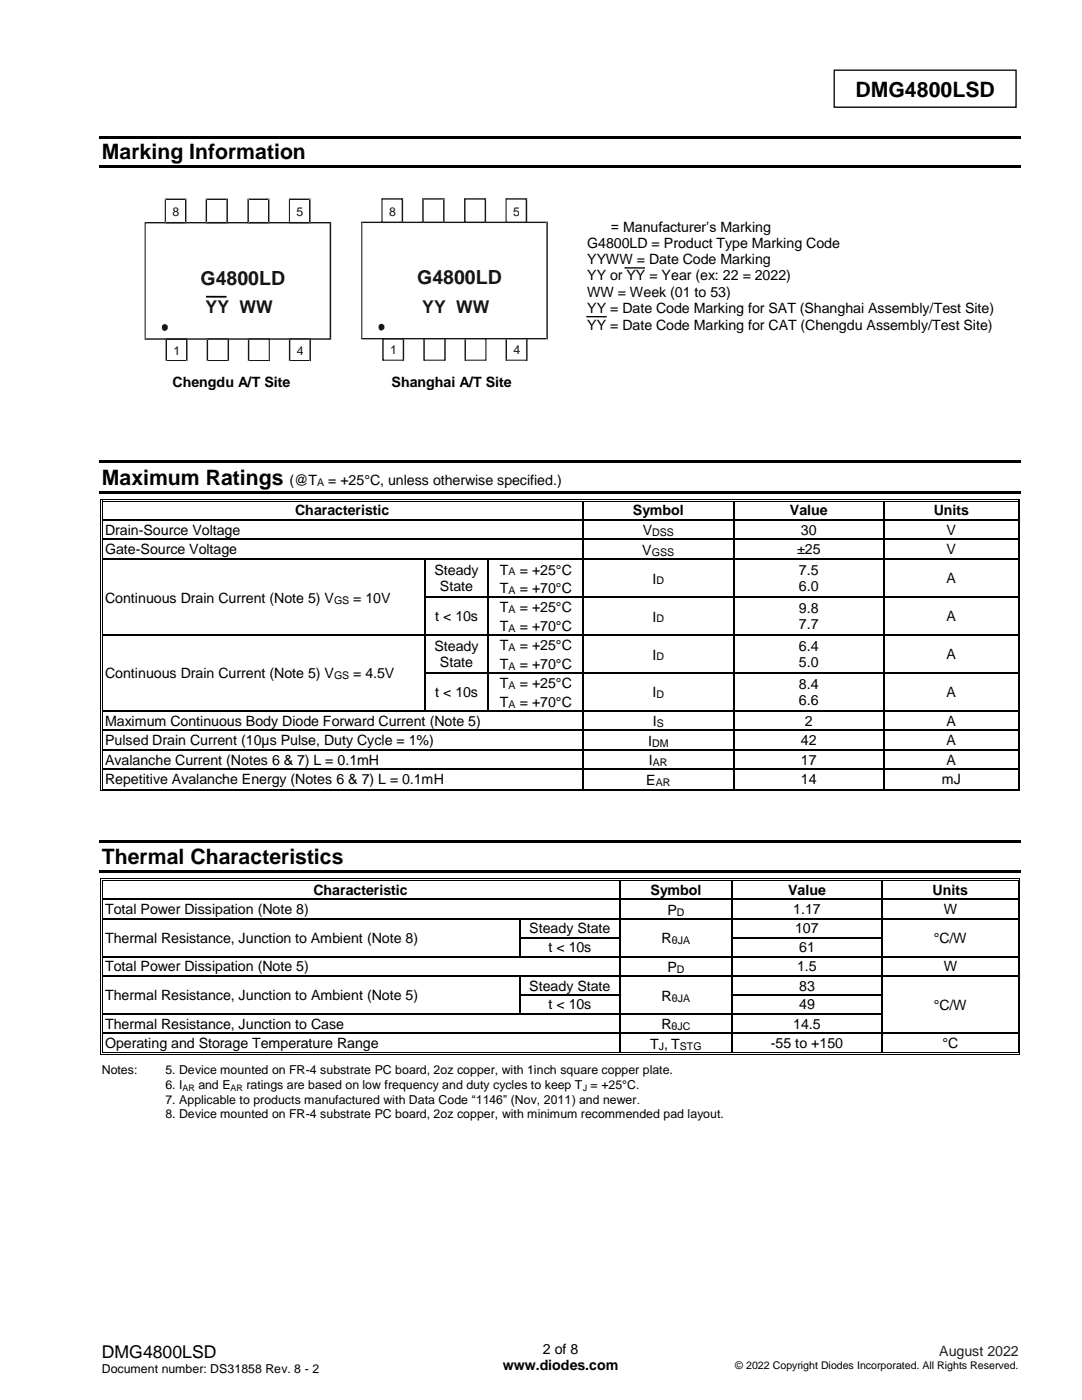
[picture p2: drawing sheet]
<svg xmlns="http://www.w3.org/2000/svg" width="216mm" height="279mm" viewBox="0 0 216 279" stroke-linecap="round" stroke-linejoin="round" font-family="sans-serif">
<path d="M166.5 14h36.2v7.4h-36.2z" fill="none" stroke="#000" stroke-width=".26"/>
<g fill="#000">
<path d="M19.8 27.2h184v.5h-184z" fill-rule="evenodd"/>
<path d="M19.8 32.9h184v.6h-184z" fill-rule="evenodd"/>
<path d="M19.8 91.9h184v.5h-184z" fill-rule="evenodd"/>
<path d="M19.8 98h184v.5h-184z" fill-rule="evenodd"/>
<path d="M20 99.6h.5v.2h-.5z" fill-rule="evenodd"/>
<path d="M116.3 99.6h.5v.2h-.5z" fill-rule="evenodd"/>
<path d="M146.3 99.6h.5v.2h-.5z" fill-rule="evenodd"/>
<path d="M176.2 99.6h.5v.2h-.5z" fill-rule="evenodd"/>
<path d="M203.1 99.6h.5v.2h-.5z" fill-rule="evenodd"/>
<path d="M20 99.6h.2v.5h-.2z" fill-rule="evenodd"/>
<path d="M20 103.6h.2v.3h-.2z" fill-rule="evenodd"/>
<path d="M20 107.5h.2v.3h-.2z" fill-rule="evenodd"/>
<path d="M20 111.4h.2v.3h-.2z" fill-rule="evenodd"/>
<path d="M20 119h.2v.3h-.2z" fill-rule="evenodd"/>
<path d="M20.3 99.9h.2v.2h-.2z" fill-rule="evenodd"/>
<path d="M20.3 99.9h.2v.2h-.2z" fill-rule="evenodd"/>
<path d="M20.3 103.6h.2v.3h-.2z" fill-rule="evenodd"/>
<path d="M20.3 107.5h.2v.3h-.2z" fill-rule="evenodd"/>
<path d="M20.3 111.4h.2v.3h-.2z" fill-rule="evenodd"/>
<path d="M20.3 119h.2v.3h-.2z" fill-rule="evenodd"/>
<path d="M84.6 111.4h.3v.3h-.3z" fill-rule="evenodd"/>
<path d="M84.6 119h.3v.3h-.3z" fill-rule="evenodd"/>
<path d="M97.3 111.4h.3v.3h-.3z" fill-rule="evenodd"/>
<path d="M97.3 119h.3v.3h-.3z" fill-rule="evenodd"/>
<path d="M116.3 100.1h.2z" fill-rule="evenodd"/>
<path d="M116.3 99.9h.5v.2h-.5z" fill-rule="evenodd"/>
<path d="M116.3 103.6h.2v.3h-.2z" fill-rule="evenodd"/>
<path d="M116.3 107.5h.2v.3h-.2z" fill-rule="evenodd"/>
<path d="M116.3 111.4h.2v.3h-.2z" fill-rule="evenodd"/>
<path d="M116.3 119h.2v.3h-.2z" fill-rule="evenodd"/>
<path d="M146.3 100.1h.3z" fill-rule="evenodd"/>
<path d="M146.3 99.9h.5v.2h-.5z" fill-rule="evenodd"/>
<path d="M146.3 103.6h.3v.3h-.3z" fill-rule="evenodd"/>
<path d="M146.3 107.5h.3v.3h-.3z" fill-rule="evenodd"/>
<path d="M146.3 111.4h.3v.3h-.3z" fill-rule="evenodd"/>
<path d="M146.3 119h.3v.3h-.3z" fill-rule="evenodd"/>
<path d="M176.2 100.1h.3z" fill-rule="evenodd"/>
<path d="M176.2 99.9h.5v.2h-.5z" fill-rule="evenodd"/>
<path d="M176.2 103.6h.3v.3h-.3z" fill-rule="evenodd"/>
<path d="M176.2 107.5h.3v.3h-.3z" fill-rule="evenodd"/>
<path d="M176.2 111.4h.3v.3h-.3z" fill-rule="evenodd"/>
<path d="M176.2 119h.3v.3h-.3z" fill-rule="evenodd"/>
<path d="M203.1 99.9h.1v.2h-.1z" fill-rule="evenodd"/>
<path d="M203.1 99.9h.1v.2h-.1z" fill-rule="evenodd"/>
<path d="M203.1 103.6h.1v.3h-.1z" fill-rule="evenodd"/>
<path d="M203.1 107.5h.1v.3h-.1z" fill-rule="evenodd"/>
<path d="M203.1 111.4h.1v.3h-.1z" fill-rule="evenodd"/>
<path d="M203.1 119h.1v.3h-.1z" fill-rule="evenodd"/>
<path d="M203.4 99.6h.2v.5h-.2z" fill-rule="evenodd"/>
<path d="M203.4 103.6h.2v.3h-.2z" fill-rule="evenodd"/>
<path d="M203.4 107.5h.2v.3h-.2z" fill-rule="evenodd"/>
<path d="M203.4 111.4h.2v.3h-.2z" fill-rule="evenodd"/>
<path d="M203.4 119h.2v.3h-.2z" fill-rule="evenodd"/>
<path d="M20 126.6h.2v.2h-.2z" fill-rule="evenodd"/>
<path d="M20 134.1h.2v.3h-.2z" fill-rule="evenodd"/>
<path d="M20.3 126.6h.2v.2h-.2z" fill-rule="evenodd"/>
<path d="M20.3 134.1h.2v.3h-.2z" fill-rule="evenodd"/>
<path d="M84.6 126.6h.3v.2h-.3z" fill-rule="evenodd"/>
<path d="M84.6 134.1h.3v.3h-.3z" fill-rule="evenodd"/>
<path d="M97.3 126.6h.3v.2h-.3z" fill-rule="evenodd"/>
<path d="M97.3 134.1h.3v.3h-.3z" fill-rule="evenodd"/>
<path d="M116.3 126.6h.2v.2h-.2z" fill-rule="evenodd"/>
<path d="M116.3 134.1h.2v.3h-.2z" fill-rule="evenodd"/>
<path d="M146.3 126.6h.3v.2h-.3z" fill-rule="evenodd"/>
<path d="M146.3 134.1h.3v.3h-.3z" fill-rule="evenodd"/>
<path d="M176.2 126.6h.3v.2h-.3z" fill-rule="evenodd"/>
<path d="M176.2 134.1h.3v.3h-.3z" fill-rule="evenodd"/>
<path d="M203.1 126.6h.1v.2h-.1z" fill-rule="evenodd"/>
<path d="M203.1 134.1h.1v.3h-.1z" fill-rule="evenodd"/>
<path d="M203.4 126.6h.2v.2h-.2z" fill-rule="evenodd"/>
<path d="M203.4 134.1h.2v.3h-.2z" fill-rule="evenodd"/>
<path d="M20 141.7h.2v.3h-.2z" fill-rule="evenodd"/>
<path d="M20 145.6h.2v.3h-.2z" fill-rule="evenodd"/>
<path d="M20 149.5h.2v.3h-.2z" fill-rule="evenodd"/>
<path d="M20 153.4h.2v.3h-.2z" fill-rule="evenodd"/>
<path d="M20 157.4h.2v.5h-.2z" fill-rule="evenodd"/>
<path d="M20 157.7h.5v.2h-.5z" fill-rule="evenodd"/>
<path d="M20.3 141.7h.2v.3h-.2z" fill-rule="evenodd"/>
<path d="M20.3 145.6h.2v.3h-.2z" fill-rule="evenodd"/>
<path d="M20.3 149.5h.2v.3h-.2z" fill-rule="evenodd"/>
<path d="M20.3 153.4h.2v.3h-.2z" fill-rule="evenodd"/>
<path d="M20.3 157.4h.2v.1h-.2z" fill-rule="evenodd"/>
<path d="M20.3 157.4h.2v.1h-.2z" fill-rule="evenodd"/>
<path d="M84.6 141.7h.3v.3h-.3z" fill-rule="evenodd"/>
<path d="M97.3 141.7h.3v.3h-.3z" fill-rule="evenodd"/>
<path d="M116.3 141.7h.2v.3h-.2z" fill-rule="evenodd"/>
<path d="M116.3 145.6h.2v.3h-.2z" fill-rule="evenodd"/>
<path d="M116.3 149.5h.2v.3h-.2z" fill-rule="evenodd"/>
<path d="M116.3 153.4h.2v.3h-.2z" fill-rule="evenodd"/>
<path d="M116.3 157.4h.5v.1h-.5z" fill-rule="evenodd"/>
<path d="M116.3 157.7h.5v.2h-.5z" fill-rule="evenodd"/>
<path d="M146.3 141.7h.3v.3h-.3z" fill-rule="evenodd"/>
<path d="M146.3 145.6h.3v.3h-.3z" fill-rule="evenodd"/>
<path d="M146.3 149.5h.3v.3h-.3z" fill-rule="evenodd"/>
<path d="M146.3 153.4h.3v.3h-.3z" fill-rule="evenodd"/>
<path d="M146.3 157.4h.5v.1h-.5z" fill-rule="evenodd"/>
<path d="M146.3 157.7h.5v.2h-.5z" fill-rule="evenodd"/>
<path d="M176.2 141.7h.3v.3h-.3z" fill-rule="evenodd"/>
<path d="M176.2 145.6h.3v.3h-.3z" fill-rule="evenodd"/>
<path d="M176.2 149.5h.3v.3h-.3z" fill-rule="evenodd"/>
<path d="M176.2 153.4h.3v.3h-.3z" fill-rule="evenodd"/>
<path d="M176.2 157.4h.5v.1h-.5z" fill-rule="evenodd"/>
<path d="M176.2 157.7h.5v.2h-.5z" fill-rule="evenodd"/>
<path d="M203.1 141.7h.1v.3h-.1z" fill-rule="evenodd"/>
<path d="M203.1 145.6h.1v.3h-.1z" fill-rule="evenodd"/>
<path d="M203.1 149.5h.1v.3h-.1z" fill-rule="evenodd"/>
<path d="M203.1 153.4h.1v.3h-.1z" fill-rule="evenodd"/>
<path d="M203.1 157.7h.5v.2h-.5z" fill-rule="evenodd"/>
<path d="M203.1 157.4h.1v.1h-.1z" fill-rule="evenodd"/>
<path d="M203.1 157.4h.1v.1h-.1z" fill-rule="evenodd"/>
<path d="M203.4 141.7h.2v.3h-.2z" fill-rule="evenodd"/>
<path d="M203.4 145.6h.2v.3h-.2z" fill-rule="evenodd"/>
<path d="M203.4 149.5h.2v.3h-.2z" fill-rule="evenodd"/>
<path d="M203.4 153.4h.2v.3h-.2z" fill-rule="evenodd"/>
<path d="M203.4 157.4h.2v.5h-.2z" fill-rule="evenodd"/>
<path d="M19.8 167.6h184v.5h-184z" fill-rule="evenodd"/>
<path d="M19.8 173.8h184v.5h-184z" fill-rule="evenodd"/>
<path d="M20 175.3h.2v.6h-.2z" fill-rule="evenodd"/>
<path d="M20 175.3h.5v.2h-.5z" fill-rule="evenodd"/>
<path d="M20 179.4h.2v.2h-.2z" fill-rule="evenodd"/>
<path d="M20.3 175.7h.2v.2h-.2z" fill-rule="evenodd"/>
<path d="M20.3 175.7h.2v.1h-.2z" fill-rule="evenodd"/>
<path d="M20.3 179.4h.2v.2h-.2z" fill-rule="evenodd"/>
<path d="M123.5 175.8l.3 .1z" fill-rule="evenodd"/>
<path d="M123.5 175.3h.5v.2h-.5z" fill-rule="evenodd"/>
<path d="M123.5 175.7h.5v.1h-.5z" fill-rule="evenodd"/>
<path d="M123.5 179.4h.3v.2h-.3z" fill-rule="evenodd"/>
<path d="M146 175.8l.2 .1z" fill-rule="evenodd"/>
<path d="M146 175.3h.5v.2h-.5z" fill-rule="evenodd"/>
<path d="M146 175.7h.5v.1h-.5z" fill-rule="evenodd"/>
<path d="M146 179.4h.2v.2h-.2z" fill-rule="evenodd"/>
<path d="M175.8 175.8l.3 .1z" fill-rule="evenodd"/>
<path d="M175.8 175.3h.5v.2h-.5z" fill-rule="evenodd"/>
<path d="M175.8 175.7h.5v.1h-.5z" fill-rule="evenodd"/>
<path d="M175.8 179.4h.3v.2h-.3z" fill-rule="evenodd"/>
<path d="M203.1 175.3h.5v.2h-.5z" fill-rule="evenodd"/>
<path d="M203.1 175.7h.1v.2h-.1z" fill-rule="evenodd"/>
<path d="M203.1 175.7h.1v.1h-.1z" fill-rule="evenodd"/>
<path d="M203.1 179.4h.1v.2h-.1z" fill-rule="evenodd"/>
<path d="M203.4 175.3h.2v.6h-.2z" fill-rule="evenodd"/>
<path d="M203.4 179.4h.2v.2h-.2z" fill-rule="evenodd"/>
<path d="M20 183.3h.2v.2h-.2z" fill-rule="evenodd"/>
<path d="M20 187h.2v.3h-.2z" fill-rule="evenodd"/>
<path d="M20 190.8h.2v.2h-.2z" fill-rule="evenodd"/>
<path d="M20 194.7h.2v.2h-.2z" fill-rule="evenodd"/>
<path d="M20 198.5h.2v.2h-.2z" fill-rule="evenodd"/>
<path d="M20.3 183.3h.2v.2h-.2z" fill-rule="evenodd"/>
<path d="M20.3 187h.2v.3h-.2z" fill-rule="evenodd"/>
<path d="M20.3 190.8h.2v.2h-.2z" fill-rule="evenodd"/>
<path d="M20.3 194.7h.2v.2h-.2z" fill-rule="evenodd"/>
<path d="M20.3 198.5h.2v.2h-.2z" fill-rule="evenodd"/>
<path d="M103.6 183.3h.3v.2h-.3z" fill-rule="evenodd"/>
<path d="M103.6 187h.3v.3h-.3z" fill-rule="evenodd"/>
<path d="M103.6 190.8h.3v.2h-.3z" fill-rule="evenodd"/>
<path d="M103.6 194.7h.3v.2h-.3z" fill-rule="evenodd"/>
<path d="M103.6 198.5h.3v.2h-.3z" fill-rule="evenodd"/>
<path d="M123.5 183.3h.3v.2h-.3z" fill-rule="evenodd"/>
<path d="M123.5 187h.3v.3h-.3z" fill-rule="evenodd"/>
<path d="M123.5 190.8h.3v.2h-.3z" fill-rule="evenodd"/>
<path d="M123.5 194.7h.3v.2h-.3z" fill-rule="evenodd"/>
<path d="M123.5 198.5h.3v.2h-.3z" fill-rule="evenodd"/>
<path d="M146 183.3h.2v.2h-.2z" fill-rule="evenodd"/>
<path d="M146 187h.2v.3h-.2z" fill-rule="evenodd"/>
<path d="M146 190.8h.2v.2h-.2z" fill-rule="evenodd"/>
<path d="M146 194.7h.2v.2h-.2z" fill-rule="evenodd"/>
<path d="M146 198.5h.2v.2h-.2z" fill-rule="evenodd"/>
<path d="M175.8 183.3h.3v.2h-.3z" fill-rule="evenodd"/>
<path d="M175.8 187h.3v.3h-.3z" fill-rule="evenodd"/>
<path d="M175.8 190.8h.3v.2h-.3z" fill-rule="evenodd"/>
<path d="M175.8 194.7h.3v.2h-.3z" fill-rule="evenodd"/>
<path d="M175.8 198.5h.3v.2h-.3z" fill-rule="evenodd"/>
<path d="M203.1 183.3h.1v.2h-.1z" fill-rule="evenodd"/>
<path d="M203.1 187h.1v.3h-.1z" fill-rule="evenodd"/>
<path d="M203.1 190.8h.1v.2h-.1z" fill-rule="evenodd"/>
<path d="M203.1 194.7h.1v.2h-.1z" fill-rule="evenodd"/>
<path d="M203.1 198.5h.1v.2h-.1z" fill-rule="evenodd"/>
<path d="M203.4 183.3h.2v.2h-.2z" fill-rule="evenodd"/>
<path d="M203.4 187h.2v.3h-.2z" fill-rule="evenodd"/>
<path d="M203.4 190.8h.2v.2h-.2z" fill-rule="evenodd"/>
<path d="M203.4 194.7h.2v.2h-.2z" fill-rule="evenodd"/>
<path d="M203.4 198.5h.2v.2h-.2z" fill-rule="evenodd"/>
<path d="M20 202.2h.2v.3h-.2z" fill-rule="evenodd"/>
<path d="M20 206.1h.2v.3h-.2z" fill-rule="evenodd"/>
<path d="M20 210.1h.2v.5h-.2z" fill-rule="evenodd"/>
<path d="M20 210.4h.5v.2h-.5z" fill-rule="evenodd"/>
<path d="M20.3 202.2h.2v.3h-.2z" fill-rule="evenodd"/>
<path d="M20.3 206.1h.2v.3h-.2z" fill-rule="evenodd"/>
<path d="M20.3 210.1h.2v.1h-.2z" fill-rule="evenodd"/>
<path d="M20.3 210.1h.2v.1h-.2z" fill-rule="evenodd"/>
<path d="M103.6 202.2h.3v.3h-.3z" fill-rule="evenodd"/>
<path d="M123.5 202.2h.3v.3h-.3z" fill-rule="evenodd"/>
<path d="M123.5 206.1h.3v.3h-.3z" fill-rule="evenodd"/>
<path d="M123.5 210.1h.5v.1h-.5z" fill-rule="evenodd"/>
<path d="M123.5 210.4h.5v.2h-.5z" fill-rule="evenodd"/>
<path d="M146 202.2h.2v.3h-.2z" fill-rule="evenodd"/>
<path d="M146 206.1h.2v.3h-.2z" fill-rule="evenodd"/>
<path d="M146 210.1h.5v.1h-.5z" fill-rule="evenodd"/>
<path d="M146 210.4h.5v.2h-.5z" fill-rule="evenodd"/>
<path d="M175.8 202.2h.3v.3h-.3z" fill-rule="evenodd"/>
<path d="M175.8 206.1h.3v.3h-.3z" fill-rule="evenodd"/>
<path d="M175.8 210.1h.5v.1h-.5z" fill-rule="evenodd"/>
<path d="M175.8 210.4h.5v.2h-.5z" fill-rule="evenodd"/>
<path d="M203.1 202.2h.1v.3h-.1z" fill-rule="evenodd"/>
<path d="M203.1 206.1h.1v.3h-.1z" fill-rule="evenodd"/>
<path d="M203.1 210.4h.5v.2h-.5z" fill-rule="evenodd"/>
<path d="M203.1 210.1h.1v.1h-.1z" fill-rule="evenodd"/>
<path d="M203.1 210.1h.1v.1h-.1z" fill-rule="evenodd"/>
<path d="M203.4 202.2h.2v.3h-.2z" fill-rule="evenodd"/>
<path d="M203.4 206.1h.2v.3h-.2z" fill-rule="evenodd"/>
<path d="M203.4 210.1h.2v.5h-.2z" fill-rule="evenodd"/>
</g>
<g fill="none" stroke="#000" stroke-width=".2">
<path d="M20.5 99.7h95.8M116.8 99.7h29.5M146.8 99.7h29.4M176.7 99.7h26.4M20.1 100.1v3.5M20.1 103.9v3.6M20.1 107.8v3.6M20.1 111.7v7.3M20.1 119.3v7.3M20.4 100.1v3.5M20.4 103.9v3.6M20.4 107.8v3.6"/>
<path d="M20.4 111.7v7.3M20.4 119.3v7.3M20.5 100h95.8M116.8 100h29.5M146.8 100h29.4M176.7 100h26.4M203.2 100.1v3.5M203.2 103.9v3.6M203.2 107.8v3.6M203.2 111.7v7.3M203.2 119.3v7.3M203.5 100.1v3.5"/>
<path d="M203.5 103.9v3.6M203.5 107.8v3.6M203.5 111.7v7.3M203.5 119.3v7.3M20.1 126.8v7.3M20.1 134.4v7.3M20.4 126.8v7.3M20.4 134.4v7.3M203.2 126.8v7.3M203.2 134.4v7.3M203.5 126.8v7.3M203.5 134.4v7.3"/>
<path d="M20.1 142v3.6M20.1 145.9v3.6M20.1 149.8v3.6M20.1 153.7v3.7M20.4 142v3.6M20.4 145.9v3.6M20.4 149.8v3.6M20.4 153.7v3.7M20.5 157.8h95.8M20.5 157.5h95.8M116.8 157.8h29.5M116.8 157.5h29.5"/>
<path d="M146.8 157.8h29.4M146.8 157.5h29.4M176.7 157.8h26.4M176.7 157.5h26.4M203.2 142v3.6M203.2 145.9v3.6M203.2 149.8v3.6M203.2 153.7v3.7M203.5 142v3.6M203.5 145.9v3.6M203.5 149.8v3.6M203.5 153.7v3.7"/>
<path d="M20.1 175.9v3.5M20.1 179.6v3.7M20.4 175.9v3.5M20.4 179.6v3.7M20.5 175.4h103M20.5 175.8h103M124 175.4h22M124 175.8h22M146.5 175.4h29.3M146.5 175.8h29.3M176.3 175.4h26.8M176.3 175.8h26.8"/>
<path d="M203.2 175.9v3.5M203.2 179.6v3.7M203.5 175.9v3.5M203.5 179.6v3.7M20.1 183.5v3.5M20.1 187.3v3.5M20.1 191v3.7M20.1 194.9v3.6M20.1 198.7v3.5M20.4 183.5v3.5M20.4 187.3v3.5M20.4 191v3.7"/>
<path d="M20.4 194.9v3.6M20.4 198.7v3.5M203.2 183.5v3.5M203.2 187.3v3.5M203.2 191v3.7M203.2 194.9v3.6M203.2 198.7v3.5M203.5 183.5v3.5M203.5 187.3v3.5M203.5 191v3.7M203.5 194.9v3.6M203.5 198.7v3.5"/>
<path d="M20.1 202.5v3.6M20.1 206.4v3.7M20.4 202.5v3.6M20.4 206.4v3.7M20.5 210.5h103M20.5 210.1h103M124 210.5h22M124 210.1h22M146.5 210.5h29.3M146.5 210.1h29.3M176.3 210.5h26.8M176.3 210.1h26.8"/>
<path d="M203.2 202.5v3.6M203.2 206.4v3.7M203.5 202.5v3.6M203.5 206.4v3.7"/>
</g>
<g fill="none" stroke="#000" stroke-width=".25">
<path d="M20.5 103.7h95.8M20.5 107.6h95.8M20.5 111.6h64.1M84.8 111.7v7.3M84.8 119.3v7.3M84.9 111.6h12.4M84.9 119.1h12.4M97.4 111.7v7.3M97.4 119.3v7.3M97.6 111.6h18.7M97.6 119.1h18.7M116.4 100.1v3.5"/>
<path d="M116.4 103.9v3.6M116.4 107.8v3.6M116.4 111.7v7.3M116.4 119.3v7.3M116.5 103.7h29.8M116.5 107.6h29.8M116.5 111.6h29.8M116.5 119.1h29.8M146.4 100.1v3.5M146.4 103.9v3.6M146.4 107.8v3.6M146.4 111.7v7.3"/>
<path d="M146.4 119.3v7.3M146.6 103.7h29.6M146.6 107.6h29.6M146.6 111.6h29.6M146.6 119.1h29.6M176.4 100.1v3.5M176.4 103.9v3.6M176.4 107.8v3.6M176.4 111.7v7.3M176.4 119.3v7.3M176.5 103.7h26.6M176.5 107.6h26.6"/>
<path d="M176.5 111.6h26.6M176.5 119.1h26.6M20.5 126.7h64.1M84.8 126.8v7.3M84.8 134.4v7.3M84.9 126.7h12.4M84.9 134.3h12.4M97.4 126.8v7.3M97.4 134.4v7.3M97.6 126.7h18.7M97.6 134.3h18.7M116.4 126.8v7.3"/>
<path d="M116.4 134.4v7.3M116.5 126.7h29.8M116.5 134.3h29.8M146.4 126.8v7.3M146.4 134.4v7.3M146.6 126.7h29.6M146.6 134.3h29.6M176.4 126.8v7.3M176.4 134.4v7.3M176.5 126.7h26.6M176.5 134.3h26.6M20.5 141.8h64.1"/>
<path d="M20.5 145.7h95.8M20.5 149.7h95.8M20.5 153.6h95.8M84.9 141.8h12.4M97.6 141.8h18.7M116.4 142v3.6M116.4 145.9v3.6M116.4 149.8v3.6M116.4 153.7v3.7M116.5 141.8h29.8M116.5 145.7h29.8M116.5 149.7h29.8"/>
<path d="M116.5 153.6h29.8M146.4 142v3.6M146.4 145.9v3.6M146.4 149.8v3.6M146.4 153.7v3.7M146.6 141.8h29.6M146.6 145.7h29.6M146.6 149.7h29.6M146.6 153.6h29.6M176.4 142v3.6M176.4 145.9v3.6M176.4 149.8v3.6"/>
<path d="M176.4 153.7v3.7M176.5 141.8h26.6M176.5 145.7h26.6M176.5 149.7h26.6M176.5 153.6h26.6M20.5 179.5h103M123.6 175.9v3.5M123.6 179.6v3.7M123.8 179.5h22.2M146.1 175.9v3.5M146.1 179.6v3.7M146.2 179.5h29.6"/>
<path d="M175.9 175.9v3.5M175.9 179.6v3.7M176.1 179.5h27M20.5 183.4h83.1M20.5 190.9h83.1M20.5 194.8h83.1M103.7 183.5v3.5M103.7 187.3v3.5M103.7 194.9v3.6M103.7 198.7v3.5M103.9 183.4h19.6M103.9 187.1h19.6"/>
<path d="M103.9 190.9h19.6M103.9 194.8h19.6M103.9 198.6h19.6M123.6 183.5v3.5M123.6 187.3v3.5M123.6 191v3.7M123.6 194.9v3.6M123.6 198.7v3.5M123.8 183.4h22.2M123.8 190.9h22.2M123.8 194.8h22.2M146.1 183.5v3.5"/>
<path d="M146.1 187.3v3.5M146.1 191v3.7M146.1 194.9v3.6M146.1 198.7v3.5M146.2 183.4h29.6M146.2 187.1h29.6M146.2 190.9h29.6M146.2 194.8h29.6M146.2 198.6h29.6M175.9 183.5v3.5M175.9 187.3v3.5M175.9 191v3.7"/>
<path d="M175.9 194.9v3.6M175.9 198.7v3.5M176.1 183.4h27M176.1 190.9h27M176.1 194.8h27M20.5 202.3h83.1M20.5 206.2h103M103.9 202.3h19.6M123.6 202.5v3.6M123.6 206.4v3.7M123.8 202.3h22.2M123.8 206.2h22.2"/>
<path d="M146.1 202.5v3.6M146.1 206.4v3.7M146.2 202.3h29.6M146.2 206.2h29.6M175.9 202.5v3.6M175.9 206.4v3.7M176.1 206.2h27"/>
</g>
<path d="M28.9 44.4h37v23.3h-37z" fill-rule="evenodd" fill="#fff"/>
<g fill="#131516">
<path d="M65.8 44.4h.3v23.3h-.3zM65.9 44.3h.2v.1h-.2zM28.9 44.3h37v.3h-37zM28.9 44.3v.1zM28.9 44.4h.2v23.3h-.2zM28.9 67.7v.1zM28.9 67.5h37v.3h-37zM65.9 67.7h.2v.1h-.2z" fill-rule="evenodd"/>
<path d="M32.7 65.7l.2 .1-.1 .3-.3-.2zM32.6 65.8l-.1 .1zM32.5 65.5l.2 .2-.2 .2-.1-.2zM32.3 65.6h.2zM32.3 65.4h.3v.2h-.3zM32.3 65.4h.2zM32.3 65.1h.3v.3h-.3zM32.4 65l.1 .1h-.2zM32.4 65l.1-.2 .2 .2-.2 .2zM32.5 64.8h.1v.1zM32.6 64.8l.2-.1 .1 .3h-.2zM32.8 64.7l.1 .1zM32.9 64.7l.3 .1-.1 .2h-.3zM33.2 64.8l-.1 .1zM33 65l.2-.2 .2 .2-.2 .2zM33.4 65l-.1 .1zM33.2 65.1l.3-.1v.4h-.3zM33.3 65.4h.2zM33.2 65.4h.3v.2h-.3zM33.3 65.6h.2zM33.2 65.5l.2 .2-.2 .2-.2-.2zM33.1 65.8l.1 .1zM32.8 65.8l.2-.1 .2 .2-.3 .2zM32.9 65.9l-.1 .2z" fill-rule="evenodd"/>
<path d="M37.1 67.7h.3v4.3h-.3zM37.3 67.5l.1 .2zM33.2 67.5h4.1v.3h-4.1zM33 67.5h.2v.2h-.2zM33 67.7h.3v4.3h-.3zM33 72l.2 .1zM33.2 71.9h4.1v.2h-4.1zM37.3 72l.1 .1z" fill-rule="evenodd"/>
<circle cx="32.9" cy="65.4" r=".53"/>
</g>
<path d="M41.4 67.7h4.2v4.3h-4.2z" fill-rule="evenodd" fill="#fff"/>
<path d="M45.4 67.7h.3v4.3h-.3zM45.6 67.5l.1 .2zM41.4 67.5h4.2v.3h-4.2zM41.2 67.5h.2v.2h-.2zM41.2 67.7h.3v4.3h-.3zM41.2 72l.2 .1zM41.4 71.9h4.2v.2h-4.2zM45.6 72l.1 .1z" fill-rule="evenodd" fill="#131516"/>
<path d="M49.6 67.7h4.2v4.3h-4.2z" fill-rule="evenodd" fill="#fff"/>
<path d="M53.6 67.7h.2v4.3h-.2zM53.8 67.5v.2zM49.6 67.5h4.2v.3h-4.2zM49.5 67.5l.1 .2zM49.5 67.7h.2v4.3h-.2zM49.5 72l.1 .1zM49.6 71.9h4.2v.2h-4.2zM53.8 72v.1z" fill-rule="evenodd" fill="#131516"/>
<path d="M57.8 67.7h4.1v4.3h-4.1z" fill-rule="evenodd" fill="#fff"/>
<path d="M61.8 67.7h.2v4.3h-.2zM61.9 67.5l.1 .2zM57.8 67.5h4.1v.3h-4.1zM57.6 67.5h.2v.2h-.2zM57.6 67.7h.3v4.3h-.3zM57.6 72l.2 .1zM57.8 71.9h4.1v.2h-4.1zM61.9 72l.1 .1z" fill-rule="evenodd" fill="#131516"/>
<path d="M33 39.8h4.1v4.6h-4.1z" fill-rule="evenodd" fill="#fff"/>
<path d="M36.9 39.8h.3v4.6h-.3zM37 39.6h.2v.2h-.2zM33 39.6h4v.3h-4zM32.9 39.6l.1 .2zM32.9 39.8h.2v4.6h-.2zM32.9 44.4l.1 .2zM33 44.3h4v.3h-4zM37 44.4h.2v.2h-.2z" fill-rule="evenodd" fill="#131516"/>
<path d="M41.2 39.8h4.1v4.6h-4.1z" fill-rule="evenodd" fill="#fff"/>
<path d="M45.2 39.8h.3v4.6h-.3zM45.3 39.6l.2 .2zM41.2 39.6h4.1v.3h-4.1zM41 39.6l.2 .2zM41 39.8h.3v4.6h-.3zM41 44.4l.2 .2zM41.2 44.3h4.1v.3h-4.1zM45.3 44.4h.2v.2h-.2z" fill-rule="evenodd" fill="#131516"/>
<path d="M49.5 39.8h4.1v4.6h-4.1z" fill-rule="evenodd" fill="#fff"/>
<path d="M53.5 39.8h.3v4.6h-.3zM53.6 39.6l.2 .2zM49.5 39.6h4.1v.3h-4.1zM49.4 39.6l.1 .2zM49.4 39.8h.3v4.6h-.3zM49.4 44.4l.1 .2zM49.5 44.3h4.1v.3h-4.1zM53.6 44.4l.2 .2z" fill-rule="evenodd" fill="#131516"/>
<path d="M57.8 39.8h4v4.6h-4z" fill-rule="evenodd" fill="#fff"/>
<path d="M61.7 39.8h.3v4.6h-.3zM61.8 39.6h.2v.2h-.2zM57.8 39.6h4v.3h-4zM57.6 39.6h.2v.2h-.2zM57.6 39.8h.3v4.6h-.3zM57.6 44.4h.2v.2h-.2zM57.8 44.3h4v.3h-4zM61.8 44.4h.2v.2h-.2z" fill-rule="evenodd" fill="#131516"/>
<path d="M41.1 59.2h4.1" fill="none" stroke="#000" stroke-width=".35"/>
<path d="M72.2 44.4h36.9v23.2h-36.9z" fill-rule="evenodd" fill="#fff"/>
<g fill="#131516">
<path d="M109 44.4h.3v23.2h-.3zM109.2 44.2l.1 .2zM72.2 44.2h37v.3h-37zM72.1 44.2l.1 .2zM72.1 44.4h.2v23.2h-.2zM72.1 67.6l.1 .1zM72.2 67.5h37v.2h-37zM109.2 67.6h.1v.1h-.1z" fill-rule="evenodd"/>
<path d="M75.9 65.6l.2 .1v.3l-.3-.1zM75.8 65.7v.2zM75.8 65.4l.2 .2-.2 .3-.2-.3zM75.5 65.6h.2zM75.5 65.3h.3v.3h-.3zM75.5 65.3h.2zM75.5 65h.3v.3h-.3zM75.6 64.9l.1 .1h-.2zM75.6 64.9l.2-.1 .2 .1-.2 .2zM75.8 64.8v-.1v.1zM75.8 64.7l.3-.1v.3l-.2 .1zM76.1 64.6v.2zM76.1 64.6l.3 .1-.1 .3-.2-.1zM76.4 64.7l-.1 .1zM76.3 64.9l.1-.1 .2 .1-.2 .2zM76.6 64.9l-.1 .1zM76.4 65h.3v.3h-.2zM76.5 65.3h.2zM76.5 65.3h.2v.3l-.3-.1zM76.5 65.6h.2zM76.4 65.4l.2 .2-.2 .3-.1-.3zM76.3 65.7l.1 .2zM76.1 65.7l.2-.1 .1 .3-.3 .1zM76.1 65.9v.1z" fill-rule="evenodd"/>
<path d="M80.4 67.6h.2v4.3h-.2zM80.5 67.5l.1 .1zM76.4 67.5h4.1v.2h-4.1zM76.3 67.5l.1 .1zM76.3 67.6h.3v4.3h-.3zM76.3 71.9l.1 .1zM76.4 71.8h4.1v.2h-4.1zM80.5 71.9l.1 .1z" fill-rule="evenodd"/>
<circle cx="76.1" cy="65.3" r=".53"/>
</g>
<path d="M84.6 67.6h4.2v4.3h-4.2z" fill-rule="evenodd" fill="#fff"/>
<path d="M88.6 67.6h.3v4.3h-.3zM88.8 67.5l.1 .1zM84.6 67.5h4.2v.2h-4.2zM84.5 67.5h.1v.1h-.1zM84.5 67.6h.3v4.3h-.3zM84.5 71.9l.1 .1zM84.6 71.8h4.2v.2h-4.2zM88.8 71.9l.1 .1z" fill-rule="evenodd" fill="#131516"/>
<path d="M92.8 67.6h4.2v4.3h-4.2z" fill-rule="evenodd" fill="#fff"/>
<path d="M96.9 67.6h.2v4.3h-.2zM97 67.5l.1 .1zM92.8 67.5h4.2v.2h-4.2zM92.7 67.5l.1 .1zM92.7 67.6h.3v4.3h-.3zM92.7 71.9l.1 .1zM92.8 71.8h4.2v.2h-4.2zM97 71.9l.1 .1z" fill-rule="evenodd" fill="#131516"/>
<path d="M101 67.6h4.1v4.3h-4.1z" fill-rule="evenodd" fill="#fff"/>
<path d="M105 67.6h.3v4.3h-.3zM105.1 67.5l.2 .1zM101 67.5h4.1v.2h-4.1zM100.9 67.5h.1v.1h-.1zM100.9 67.6h.3v4.3h-.3zM100.9 71.9l.1 .1zM101 71.8h4.1v.2h-4.1zM105.1 71.9l.2 .1z" fill-rule="evenodd" fill="#131516"/>
<path d="M76.2 39.7h4.1v4.7h-4.1z" fill-rule="evenodd" fill="#fff"/>
<path d="M80.1 39.7h.3v4.7h-.3zM80.3 39.6l.1 .1zM76.2 39.6h4.1v.2h-4.1zM76.1 39.6l.1 .1zM76.1 39.7h.2v4.7h-.2zM76.1 44.4l.1 .1zM76.2 44.2h4.1v.3h-4.1zM80.3 44.4h.1v.1h-.1z" fill-rule="evenodd" fill="#131516"/>
<path d="M84.4 39.7h4.2v4.7h-4.2z" fill-rule="evenodd" fill="#fff"/>
<path d="M88.4 39.7h.3v4.7h-.3zM88.6 39.6l.1 .1zM84.4 39.6h4.2v.2h-4.2zM84.3 39.6l.1 .1zM84.3 39.7h.2v4.7h-.2zM84.3 44.4l.1 .1zM84.4 44.2h4.2v.3h-4.2zM88.6 44.4h.1v.1h-.1z" fill-rule="evenodd" fill="#131516"/>
<path d="M92.7 39.7h4.2v4.7h-4.2z" fill-rule="evenodd" fill="#fff"/>
<path d="M96.7 39.7h.3v4.7h-.3zM96.9 39.6l.1 .1zM92.7 39.6h4.2v.2h-4.2zM92.6 39.6l.1 .1zM92.6 39.7h.3v4.7h-.3zM92.6 44.4l.1 .1zM92.7 44.2h4.2v.3h-4.2zM96.9 44.4l.1 .1z" fill-rule="evenodd" fill="#131516"/>
<path d="M101 39.7h4.1v4.7h-4.1z" fill-rule="evenodd" fill="#fff"/>
<path d="M104.9 39.7h.3v4.7h-.3zM105 39.6l.2 .1zM101 39.6h4v.2h-4zM100.9 39.6l.1 .1zM100.9 39.7h.2v4.7h-.2zM100.9 44.4h.1v.1h-.1zM101 44.2h4v.3h-4zM105 44.4h.2v.1h-.2z" fill-rule="evenodd" fill="#131516"/>
<path d="M124.6 53.5h4.1M117 63.2h4.1" fill="none" stroke="#000" stroke-width=".26"/>
<g font-size="4.2">
<text x="170.7" y="19.3">DMG4800LSD</text>
<text x="20.3" y="31.7">Marking Information</text>
<text x="20.3" y="96.7">Maximum Ratings</text>
<text x="20.3" y="172.5">Thermal Characteristics</text>
</g>
<g font-size="3.9" fill="#131516">
<text x="40" y="56.8">G4800LD</text>
<text x="83.2" y="56.7">G4800LD</text>
</g>
<g font-size="3.5" fill="#131516">
<text x="41" y="62.5">YY WW</text>
<text x="84.3" y="62.4">YY WW</text>
</g>
<text font-size="3.5" x="20.3" y="271">DMG4800LSD</text>
<g font-size="2.8">
<text x="121.9" y="46.2">= Manufacturer’s Marking</text>
<text x="117.2" y="49.5">G4800LD = Product Type Marking Code</text>
<text x="117.2" y="52.8">YYWW = Date Code Marking</text>
<text x="117.2" y="56">YY or YY = Year (ex: 22 = 2022)</text>
<text x="117.2" y="59.2">WW = Week (01 to 53)</text>
<text x="117.2" y="62.5">YY = Date Code Marking for SAT (Shanghai Assembly/Test Site)</text>
<text x="117.2" y="65.8">YY = Date Code Marking for CAT (Chengdu Assembly/Test Site)</text>
<text x="34.4" y="77.1">Chengdu A/T Site</text>
<text x="78.1" y="77.1">Shanghai A/T Site</text>
<text x="57.8" y="96.7">(@T</text>
<text x="65.5" y="96.7">= +25°C, unless otherwise specified.)</text>
<text x="21" y="106.7">Drain-Source Voltage</text>
<text x="58.9" y="102.8">Characteristic</text>
<text x="126.3" y="102.8">Symbol</text>
<text x="128.3" y="106.8">V</text>
<text x="157.6" y="102.8">Value</text>
<text x="159.8" y="106.7">30</text>
<text x="186.3" y="102.8">Units</text>
<text x="188.9" y="106.7">V</text>
<text x="21" y="110.6">Gate-Source Voltage</text>
<text x="128.2" y="110.8">V</text>
<text x="159" y="110.6">±25</text>
<text x="188.9" y="110.6">V</text>
<text x="86.7" y="114.7">Steady</text>
<text x="87.8" y="118">State</text>
<text x="99.8" y="114.7">T</text>
<text x="99.8" y="118.3">T</text>
<text x="103.7" y="114.7">= +25°C</text>
<text x="103.7" y="118.3">= +70°C</text>
<text x="130.2" y="116.5">I</text>
<text x="159.4" y="114.7">7.5</text>
<text x="159.4" y="118">6.0</text>
<text x="188.9" y="116.3">A</text>
<text x="21" y="120.3">Continuous Drain Current (Note 5) V</text>
<text x="70.5" y="120.3">= 10V</text>
<text x="86.8" y="123.9">t &lt; 10s</text>
<text x="99.8" y="122.2">T</text>
<text x="99.8" y="125.9">T</text>
<text x="103.7" y="122.2">= +25°C</text>
<text x="103.7" y="125.9">= +70°C</text>
<text x="130.2" y="124.1">I</text>
<text x="159.4" y="122.3">9.8</text>
<text x="159.4" y="125.5">7.7</text>
<text x="188.9" y="123.9">A</text>
<text x="86.7" y="129.9">Steady</text>
<text x="99.8" y="129.8">T</text>
<text x="103.7" y="129.8">= +25°C</text>
<text x="130.2" y="131.6">I</text>
<text x="159.4" y="129.9">6.4</text>
<text x="188.9" y="131.5">A</text>
<text x="21" y="135.4">Continuous Drain Current (Note 5) V</text>
<text x="70.5" y="135.4">= 4.5V</text>
<text x="87.8" y="133.1">State</text>
<text x="99.8" y="133.5">T</text>
<text x="99.8" y="137.4">T</text>
<text x="103.7" y="133.5">= +70°C</text>
<text x="103.7" y="137.4">= +25°C</text>
<text x="159.4" y="133.1">5.0</text>
<text x="159.4" y="137.4">8.4</text>
<text x="86.8" y="139">t &lt; 10s</text>
<text x="99.8" y="141">T</text>
<text x="103.7" y="141">= +70°C</text>
<text x="130.2" y="139.2">I</text>
<text x="159.4" y="140.7">6.6</text>
<text x="188.9" y="139">A</text>
<text x="21" y="144.8">Maximum Continuous Body Diode Forward Current (Note 5)</text>
<text x="21" y="148.7">Pulsed Drain Current (10µs Pulse, Duty Cycle = 1%)</text>
<text x="129.3" y="148.9">I</text>
<text x="130.2" y="144.9">I</text>
<text x="159.8" y="148.7">42</text>
<text x="160.6" y="144.8">2</text>
<text x="188.9" y="144.8">A</text>
<text x="188.9" y="148.7">A</text>
<text x="21" y="152.6">Avalanche Current (Notes 6 &amp; 7) L = 0.1mH</text>
<text x="129.5" y="152.8">I</text>
<text x="159.8" y="152.6">17</text>
<text x="188.9" y="152.6">A</text>
<text x="21" y="156.5">Repetitive Avalanche Energy (Notes 6 &amp; 7) L = 0.1mH</text>
<text x="128.9" y="156.7">E</text>
<text x="159.8" y="156.5">14</text>
<text x="188" y="156.5">mJ</text>
<text x="62.5" y="178.6">Characteristic</text>
<text x="129.8" y="178.6">Symbol</text>
<text x="157.3" y="178.6">Value</text>
<text x="186.1" y="178.6">Units</text>
<text x="21" y="182.4">Total Power Dissipation (Note 8)</text>
<text x="133.2" y="182.6">P</text>
<text x="158.3" y="182.4">1.17</text>
<text x="188.3" y="182.4">W</text>
<text x="21" y="188.2">Thermal Resistance, Junction to Ambient (Note 8)</text>
<text x="105.6" y="186.3">Steady State</text>
<text x="109.4" y="190">t &lt; 10s</text>
<text x="132" y="188.3">R</text>
<text x="158.7" y="186.3">107</text>
<text x="159.5" y="190">61</text>
<text x="186.3" y="188.2">°C/W</text>
<text x="21" y="193.9">Total Power Dissipation (Note 5)</text>
<text x="105.6" y="197.7">Steady State</text>
<text x="133.2" y="194">P</text>
<text x="159" y="193.9">1.5</text>
<text x="159.5" y="197.7">83</text>
<text x="188.3" y="193.9">W</text>
<text x="21" y="199.6">Thermal Resistance, Junction to Ambient (Note 5)</text>
<text x="109.4" y="201.5">t &lt; 10s</text>
<text x="132" y="199.7">R</text>
<text x="159.5" y="201.5">49</text>
<text x="186.3" y="201.5">°C/W</text>
<text x="21" y="205.3">Thermal Resistance, Junction to Case</text>
<text x="21" y="209.2">Operating and Storage Temperature Range</text>
<text x="129.7" y="209.4">T , T</text>
<text x="132" y="205.4">R</text>
<text x="153.8" y="209.2">-55 to +150</text>
<text x="158.3" y="205.3">14.5</text>
<text x="188" y="209.2">°C</text>
<text x="100.3" y="273.5">www.diodes.com</text>
<text x="108.3" y="270.3">2 of 8</text>
</g>
<text font-size="2.8" fill="#231f20" x="187.4" y="270.6">August 2022</text>
<g font-size="2.5" fill="#131516">
<text x="34.4" y="43.1">8</text>
<text x="59.2" y="43.1">5</text>
<text x="77.7" y="43.1">8</text>
<text x="102.4" y="43.1">5</text>
<text x="34.6" y="70.8">1</text>
<text x="59.2" y="70.8">4</text>
<text x="77.9" y="70.7">1</text>
<text x="102.5" y="70.7">4</text>
</g>
<g font-size="2.5">
<text x="20.3" y="214.2">Notes:</text>
<text x="33" y="214.2">5. Device mounted on FR-4 substrate PC board, 2oz copper, with 1inch square copper plate.</text>
<text x="33" y="217.4">6. I</text>
<text x="33" y="220.3">7. Applicable to products manufactured with Data Code “1146” (Nov, 2011) and newer.</text>
<text x="39.6" y="217.4">and E</text>
<text x="49.2" y="217.4">ratings are based on low frequency and duty cycles to keep T = +25°C.</text>
<text x="33" y="223.2">8. Device mounted on FR-4 substrate PC board, 2oz copper, with minimum recommended pad layout.</text>
<text x="20.3" y="274">Document number: DS31858 Rev. 8 - 2</text>
</g>
<g font-size="2.1">
<text x="63.3" y="96.9">A</text>
<text x="130.2" y="107">DSS</text>
<text x="130.1" y="110.9">GSS</text>
<text x="101.5" y="114.8">A</text>
<text x="101.5" y="118.5">A</text>
<text x="131" y="116.6">D</text>
<text x="66.7" y="120.5">GS</text>
<text x="101.5" y="122.4">A</text>
<text x="131" y="124.2">D</text>
<text x="101.5" y="126.1">A</text>
<text x="101.5" y="130">A</text>
<text x="131" y="131.8">D</text>
<text x="66.7" y="135.6">GS</text>
<text x="101.5" y="133.6">A</text>
<text x="101.5" y="137.5">A</text>
<text x="101.5" y="141.2">A</text>
<text x="131" y="139.3">D</text>
<text x="130.1" y="149">DM</text>
<text x="131" y="145.1">S</text>
<text x="130.3" y="152.9">AR</text>
<text x="130.8" y="156.9">AR</text>
<text x="135.1" y="182.7">D</text>
<text x="134.1" y="188.5">θJA</text>
<text x="135.1" y="194.2">D</text>
<text x="134.1" y="199.9">θJA</text>
<text x="131.5" y="209.5">J</text>
<text x="134" y="205.6">θJC</text>
<text x="135.7" y="209.5">STG</text>
<text x="146.7" y="273.2">© 2022 Copyright Diodes Incorporated. All Rights Reserved.</text>
</g>
<g font-size="1.8">
<text x="36.4" y="217.8">AR</text>
<text x="46" y="217.8">AR</text>
<text x="116.3" y="217.8">J</text>
</g>
</svg>
